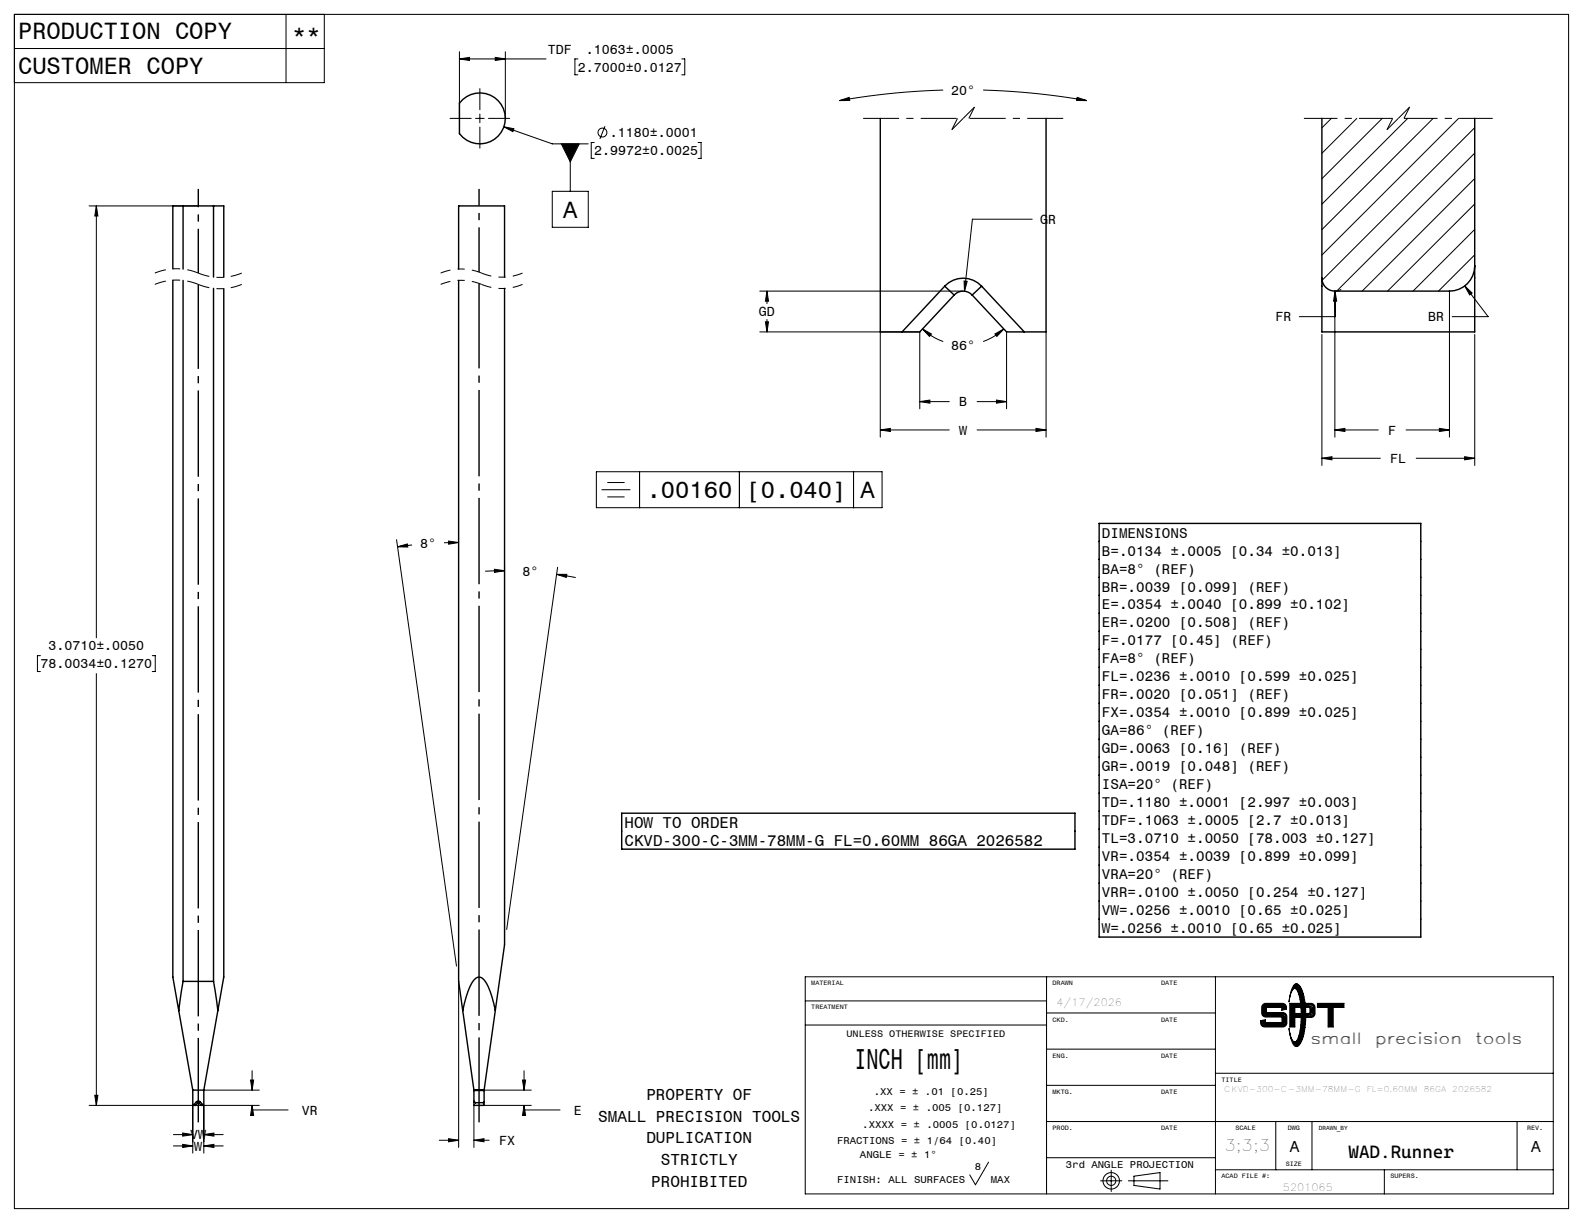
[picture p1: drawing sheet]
<svg xmlns="http://www.w3.org/2000/svg" width="279mm" height="216mm" viewBox="0 0 279 216" stroke-linecap="round" stroke-linejoin="round" font-family="sans-serif">
<g fill="none" stroke="#000" stroke-width=".25">
<path d="M81.7 17.6a4.5 4.5 0 0 1 6.4 .4 4.5 4.5 0 0 1-.6 6.4 4.5 4.5 0 0 1-6.4-.8v-5.4zM32.3 36.4h-1.8v11.1M32.3 36.4v11.1M32.3 36.4h5.4M37.7 36.4h1.8v12.6M37.7 36.4v12.5M155.4 20.9v37.7h3.8M184.6 20.9v37.7h-3.8M233.3 20.9v28.2M260.3 20.9v26M30.5 49.5v123l1 5.9M32.3 49.5v123.7"/>
<path d="M37.7 50.9v122.3M39.5 51v121.5l-1 5.9M80.9 47.5v-11.1h8.2v12.5M80.9 49.5v123.7l.8 5.2M89.1 50.9v115.9l-1.7 11.6M166.7 50.5l1.7 1.6M166.7 50.5a4.5 4.5 0 0 1 6.6 0M166.7 50.5l-7.5 8.1M168.4 52.1l-6.1 6.5h-3.1M168.4 52.1a2.17 2.17 0 0 1 3.2 0M171.6 52.1l6.1 6.5h3.1M173.3 50.5l-1.7 1.6"/>
<path d="M173.3 50.5l7.5 8.1M260.3 46.9a4.5 4.5 0 0 1-4.5 4.5h-20.2a2.29 2.29 0 0 1-2.3-2.3M260.3 46.9v11.7h-27v-9.5M194 92.4h56.8v73h-56.8zM109.7 143.6h80v6.3h-80zM31.5 178.4l2.5 14M32.3 173.2l-.8 5.2M32.3 173.2h5.4M37.7 173.2l.8 5.2M38.5 178.4l-2.5 14M81.7 178.4l1.9 14M87.4 178.4l-.3-1.3a8.3 8.3 0 0 0-2-4.4 1.01 1.01 0 0 0-1.5 .3 13.7 13.7 0 0 0-1.9 5.4"/>
<path d="M87.4 178.4l-1.9 14M34 192.4l.1 2.7M34 192.4h2M34.7 194.5l.2 .2M34.7 194.5a.44 .44 0 0 1 .6 0M34.7 194.5l-.6 .6M34.9 194.7l-.4 .4h-.4M34.9 194.7h.2M35.1 194.7l.4 .4h.4M35.3 194.5l-.2 .2M35.3 194.5l.6 .6M36 192.4l-.1 2.7"/>
<path d="M83.6 192.4v.1M83.6 192.4h1.9M83.6 192.5h1.8M83.6 192.5v2.6h1.8v-2.6M83.6 194.4h.1M83.7 194.4v.1M83.7 194.5v.1M83.7 194.6h.1M83.8 194.6h.1M83.9 194.6l1.4 .1M85.3 194.7h.1M85.4 194.6h.1"/>
<path d="M85.4 194.5h.1M85.5 192.4l-.1 .1"/>
</g>
<g fill="none" stroke="#000" stroke-width=".18">
<path d="M2.5 8.6h54.7M2.5 2.5h274.4v210.9h-274.4zM50.5 2.5v12.1M57.2 2.5v12.1h-54.7M81.1 10.4l1.8-.3v.6zM81.1 10.4h15.3M81.1 9.1v11.8M84.7 15.6v3.8M87.4 10.1l1.8 .3-1.8 .3zM89.2 9.1v11.8M102 10.4h-.5v2.8h.5M120.3 10.4h.6v2.8h-.6"/>
<path d="M148.2 17.8l1.7-.6 .1 .5zM166.5 15.9a125.7 125.7 0 0 0-18.3 1.9M173.5 15.9a125.7 125.7 0 0 1 18.3 1.9M190.1 17.2l1.7 .6-1.8-.1zM15.7 36.4h19.3M17 36.4v76.2M17 36.4l.3 1.7h-.6zM79.4 20.9h3.8M83.9 20.9h1.6M84.7 20.1v1.6M84.7 22.4v3.8M86.2 20.9h3.8"/>
<path d="M88.9 22.4l1.8 .3-.2 .5zM88.9 22.4l8.6 3h6.3M97.5 33.8h6.3v6.3h-6.3zM99.1 25.4h3.1l-1.5 3.2zM100.7 25.4v8.4M104.9 25.2h-.5v2.8h.5M106.8 22.3l-.9 2.2M123.2 25.2h.5v2.8h-.5M182.2 38.7h-10.6l-1.4 12.7M235 20.9l-1.7 1.7M239.5 20.9l-6.2 6.2M244 20.9l-10.7 10.7"/>
<path d="M248.5 20.9l-15.2 15.1M252.9 20.9l-19.6 19.6M257.4 20.9l-24.1 24.1M260.3 22.5l-27 27M260.3 27l-24.4 24.4M260.3 31.5l-19.9 19.9M260.3 36l-15.4 15.4M134.1 58.6h28.2v13.6M134.1 51.4h35.9M135.1 56.8h.5l-.2 1.8zM135.4 51.4l.2 1.8h-.5zM135.4 51.4v2.2"/>
<path d="M135.4 56.4v2.2M155.4 58.6v18.6M162.8 58.1l1.6 .9-.3 .4zM162.8 58.1a10.5 10.5 0 0 0 3.7 2.2M170.2 49.6l.5 .1-.5 1.7zM175.6 59l1.6-.9-1.3 1.3zM177.2 58.1a10.5 10.5 0 0 1-3.7 2.2M177.7 58.6v13.6M184.6 58.6v18.6M233.3 59v23.2M235.6 51.4l.3 1.8h-.5zM235.6 51.4l.1 4.5h-6.4"/>
<path d="M236.7 51.1l-1.1 .3v25.8M255.8 51.4v25.8M258.5 50.5l1.3 1.2-.4 .4zM258.5 50.5l4.2 5.4h-6.4M260.3 59v23.2M260.3 40.5l-10.9 10.9M260.3 45l-6.4 6.4M155.4 75.9l1.7-.3v.6zM155.4 75.9h12.1M162.3 70.9l1.8-.3v.6zM162.3 70.9h5.2M172.5 75.9h12.1"/>
<path d="M172.5 70.9h5.2M175.9 70.6l1.8 .3-1.8 .3zM182.9 75.6l1.7 .3-1.7 .3zM235.6 75.9l1.8-.3v.6zM235.6 75.9h7.7M248.2 75.9h7.6M254.1 75.6l1.7 .3-1.7 .3zM70 95.3l10.6 75.2M70.2 96.5l1.7-.5 .1 .6zM72.7 96.2l-2.5 .3M79.2 95.5l1.8 .3-1.8 .3zM81 95.8h-2.6"/>
<path d="M89 99.5v67.3M105.3 83.3h50.4v6.3h-50.4zM106.2 86.5h5.1M107.2 85.2h3M107.2 87.7h3M112.9 83.3v6.3M130.5 83.3v6.3M150.6 83.3v6.3M233.3 80.9h10.3M233.3 80.9l1.8-.3v.6zM250 80.9h10.3M258.5 80.6l1.8 .3-1.8 .3z"/>
<path d="M7.1 115.7h-.5v2.8h.5M17 118.9v76.2M26.9 115.7h.5v2.8h-.5M87.3 100.5l1.7 .3-1.7 .2zM89 100.8h-3.4M98.2 101.4h1.8v.5zM98.2 101.4l3.4 .6M98.4 100.1l-9 64M81 173.2v29.4M142.1 172.4h132.1v38.4h-132.1zM142.1 176.7h42.6M184.7 172.4v38.4"/>
<path d="M184.7 178.8h29.8M214.5 172.4v38.4M222.9 177.3l.5-.2h2.9a.79 .79 0 0 1 .8 1l-.9 .2v-.5h-2.7v.9h2.9a.72 .72 0 0 1 .7 .8v1.1a.72 .72 0 0 1-.7 .7h-3.2a.72 .72 0 0 1-.7-.7v-.4l.8-.2v.5h3v-1h-2.9a.72 .72 0 0 1-.7-.7v-1.1zM223 177.4l.4-.1h2.9a.61 .61 0 0 1 .6 .7l-.5 .2v-.5h-3v1.2h3a.58 .58 0 0 1 .6 .6v1.1a.58 .58 0 0 1-.6 .5h-3.2a.64 .64 0 0 1-.6-.8l.6-.1v.4h3.2v-1.2h-3a.58 .58 0 0 1-.6-.6v-1.1zM223.1 177.6l.3-.2h2.9l.3 .1 .2 .4-.3 .1v-.5h-3.3v1.5l3.4 .1 .2 .4-.1 1.4-.3 .1h-3.2l-.3-.1-.1-.5h.3v.4h3.5v-1.5l-3.4-.1-.2-.4zM223.1 177.8v1.1M223.4 179.1h3M226.6 177.7l.1 .2M226.7 179.4v1.3M227.6 177.1h1.9v.7h-1v1.1h1.1v.7h-1.1v1.7h-.9zM227.8 177.3h1.5l.1 .4h-1v1.4h1v.4h-1v1.6h-.6zM227.9 177.4h1.3v.1h-.9v1.7h1v.1h-1v1.7h-.4z"/>
<path d="M228.1 177.5v3.4M228.4 173.8a.69 .69 0 0 1 1.1 .5 13.7 13.7 0 0 1 0 9.9 .73 .73 0 0 1-.7 .6 .73 .73 0 0 1-.7-.7l-.3-.9-.3-1.6a3 3 0 0 0 1 2.3h.1a3.3 3.3 0 0 0 .9-2.4 12.8 12.8 0 0 0-.6-6.8 .45 .45 0 0 0-.5-.2 .45 .45 0 0 0-.4 .4l-.5 2 .5-2.2zM228.5 174a.51 .51 0 0 1 .6-.1 .51 .51 0 0 1 .3 .4 13.5 13.5 0 0 1 0 9.8l-.3 .4a.47 .47 0 0 1-.5 .1 .47 .47 0 0 1-.3-.4l-.1-.2a.67 .67 0 0 0 1-.6 14.4 14.4 0 0 0-.1-8.6 .6 .6 0 0 0-.9-.4zM228.6 174.1a1.91 1.91 0 0 1 1.1 1.8 15 15 0 0 1-.3 7.7l-.4 .5-.4 .2M228.8 174l-.3 .2a1.65 1.65 0 0 1 1.1 1.6 14.2 14.2 0 0 1-.4 7.9l-.3 .4-.4 .1 .3 .3M228.8 174h.1M228.8 174l.4 .2a8.5 8.5 0 0 1 1 5 8.5 8.5 0 0 1-1 5l-.4 .3M230.4 177.1h1a.72 .72 0 0 1 .7 .7v1.1a.72 .72 0 0 1-.7 .7h-.8v-.7l.5-.1 .1-.7-.2-.2-.5-.1zM230.6 177.3h.8a.58 .58 0 0 1 .6 .5v1.1a.58 .58 0 0 1-.6 .6h-.7v-.4l.4-.1 .2-.2v-.7l-.1-.4h-.6zM230.8 177.4h.7l.3 .4v1.3l-.3 .2h-.6v-.1l.3-.1 .3-.2v-1a.58 .58 0 0 0-.7-.4zM231.4 177.6l.3 .2v1.2l-.3 .2M232.5 177.1h4.7v.7h-1.9v3.5h-.9v-3.5h-1.9z"/>
<path d="M232.7 177.3h4.4v.4h-1.9v3.4h-.6v-3.4h-1.9zM232.8 177.4h4.1v.1h-1.9v3.5h-.3v-3.5h-1.9zM234.9 177.6v3.3M15.7 195.1h30.1M16.7 193.4h.6l-.3 1.7zM34 195.1v8.5M36 192.4h9.8M36 195.1v8.5M44.2 190.7h.6l-.3 1.7zM44.5 195.1l.3 1.8h-.6zM44.5 195.1v.8h6.3M44.5 189v3.4"/>
<path d="M83.6 195.2v7.4M84.6 195.1h9.2M85.4 192.4h8.4M92.2 190.7h.6l-.3 1.7zM92.5 195.1l.3 1.8h-.6zM92.5 195.1v.8h6.3M92.5 189v3.4M142.1 181h42.6M184.7 191.6h29.8M184.7 198h89.5M184.7 185.2h29.8M214.5 189.5h59.7"/>
<path d="M222.9 180.5v.2M223.2 180.9h3.2M225.2 198v8.5M228.8 184.5h.1M231.6 198v8.5M267.8 198v8.5M30.6 200.3h3.4M30.6 202.3h3.4M32.2 200l1.8 .3-1.8 .3zM32.2 202l1.8 .3-1.8 .3zM36 200.3l1.8-.3v.6zM36 202.3l1.8-.3v.6z"/>
<path d="M36 200.3h3.4M36 202.3h3.4M77.5 201.3h3.5M79.2 201l1.8 .3-1.8 .3zM83.6 201.3l1.8-.3v.6zM83.6 201.3h2.7M174.5 205.2l-2.3 4-1-1.8M184.7 204.4h29.8M194.2 208.5h3.8M196.1 206.6v3.7M199.2 208.5h6.9M200.1 207.6l4.6-.6v2.9l-4.6-.6z"/>
<path d="M214.5 206.5h59.7M244.3 206.5v4.3"/>
<circle cx="106.3" cy="23.4" r=".79"/>
<circle cx="196.1" cy="208.5" r=".81"/>
<circle cx="196.1" cy="208.5" r="1.45"/>
</g>
<path d="M85 50.2a9.4 9.4 0 0 0-7.2 0M85 48.2a9.4 9.4 0 0 0-7.2 0M92.2 50.2a9.4 9.4 0 0 1-7.2 0M92.2 48.2a9.4 9.4 0 0 1-7.2 0" fill="none" stroke="#000" stroke-width=".18" stroke-dasharray="6.3 1.3 1.3 1.3" stroke-dashoffset="4.5" stroke-linecap="butt"/>
<path d="M35 50.2a10 10 0 0 0-7.7 0M35 48.2a10 10 0 0 0-7.7 0M42.7 50.2a10 10 0 0 1-7.7 0M42.7 48.2a10 10 0 0 1-7.7 0" fill="none" stroke="#000" stroke-width=".18" stroke-dasharray="6.3 1.3 1.3 1.3" stroke-dashoffset="4.3" stroke-linecap="butt"/>
<path d="M84.6 198.1v-148.1" fill="none" stroke="#000" stroke-width=".25" stroke-dasharray="15.2 1.3 1.3 1.3" stroke-dashoffset=".2" stroke-linecap="butt"/>
<path d="M84.6 48v-14.6" fill="none" stroke="#000" stroke-width=".25" stroke-dasharray="15.2 1.3 1.3 1.3" stroke-dashoffset="7.3" stroke-linecap="butt"/>
<path d="M35 198.1v-147.9" fill="none" stroke="#000" stroke-width=".25" stroke-dasharray="15.2 1.3 1.3 1.3" stroke-dashoffset=".3" stroke-linecap="butt"/>
<path d="M35 48.2v-14.8" fill="none" stroke="#000" stroke-width=".25" stroke-dasharray="15.2 1.3 1.3 1.3" stroke-dashoffset="7.4" stroke-linecap="butt"/>
<path d="M169 20.9h-16.8M187.8 20.9h-16.8" fill="none" stroke="#000" stroke-width=".18" stroke-dasharray="6.3 1.3 1.3 1.3" stroke-dashoffset="-.1" stroke-linecap="butt"/>
<path d="M172 18.9l-2 2M248.8 18.9l-2 2M168 22.9l1-2M170 20.9l-2 2M171 20.9l1-2M244.8 22.9l1-2M246.8 20.9l-2 2M247.8 20.9l1-2" fill="none" stroke="#000" stroke-width=".18" stroke-dasharray="6.3 1.3 1.3 1.3" stroke-linecap="butt"/>
<path d="M245.8 20.9h-15.7M263.5 20.9h-15.7" fill="none" stroke="#000" stroke-width=".18" stroke-dasharray="6.3 1.3 1.3 1.3" stroke-dashoffset=".4" stroke-linecap="butt"/>
<g fill="#000">
<path d="M99.1 25.4h3.1l-1.5 3.2z"/>
<path d="M88.9 22.4l1.6 .8 .2-.5zM81.1 10.4l1.8-.3v.6zM87.4 10.1l1.8 .3-1.8 .3zM182.9 75.6l1.7 .3-1.7 .3zM155.4 75.9l1.7-.3v.6zM190.1 17.2l1.7 .6-1.8-.1zM148.2 17.8l1.7-.6 .1 .5zM175.9 70.6l1.8 .3-1.8 .3zM162.3 70.9l1.8-.3v.6zM162.8 58.1l1.6 .9-.3 .4zM175.6 59l1.6-.9-1.3 1.3zM170.2 49.6v1.8l.5-1.7zM135.4 51.4l.2 1.8h-.5zM135.1 56.8h.5l-.2 1.8zM258.5 80.6l1.8 .3-1.8 .3zM233.3 80.9l1.8-.3v.6zM258.5 50.5l.9 1.6 .4-.4zM235.6 51.4l-.2 1.8h.5zM254.1 75.6l1.7 .3-1.7 .3zM235.6 75.9l1.8-.3v.6zM92.5 195.1l.3 1.8h-.6zM92.2 190.7h.6l-.3 1.7zM79.2 95.5l1.8 .3-1.8 .3zM70.2 96.5l1.7-.5 .1 .6zM79.2 201l1.8 .3-1.8 .3zM83.6 201.3l1.8-.3v.6zM98.2 101.4h1.8v.5zM87.3 100.5l1.7 .3-1.7 .2zM16.7 193.4h.6l-.3 1.7zM17 36.4l.3 1.7h-.6zM36 200.3l1.8-.3v.6zM32.2 200l1.8 .3-1.8 .3zM44.5 195.1l.3 1.8h-.6zM44.2 190.7h.6l-.3 1.7zM32.2 202l1.8 .3-1.8 .3zM36 202.3l1.8-.3v.6z"/>
</g>
<text font-size="5.1" x="150.8" y="188.8">INCH [mm]</text>
<g font-size="4.2">
<text x="3.2" y="6.8">PRODUCTION COPY</text>
<text x="51.6" y="7.7">**</text>
<text x="3.2" y="13">CUSTOMER COPY</text>
<text x="99.4" y="38.5">A</text>
<text x="114.1" y="88">.00160</text>
<text x="131.8" y="88">[0.040]</text>
<text x="151.9" y="88">A</text>
</g>
<text font-size="3.2" x="238" y="204.5">WAD.Runner</text>
<g font-size="2.8">
<text x="110.2" y="146.2">HOW TO ORDER</text>
<text x="110.2" y="149.3">CKVD-300-C-3MM-78MM-G FL=0.60MM 86GA 2026582</text>
<text x="231.4" y="184.3">small</text>
<text x="242.8" y="184.3">precision</text>
<text x="260.5" y="184.3">tools</text>
<text x="114.1" y="194.2">PROPERTY OF</text>
<text x="105.6" y="198">SMALL PRECISION TOOLS</text>
<text x="114.1" y="201.8">DUPLICATION</text>
<text x="216.1" y="203.3">3;3;3</text>
<text x="227.7" y="203.3">A</text>
<text x="270.3" y="203.3">A</text>
<text x="114.9" y="209.5">PROHIBITED</text>
<text x="116.6" y="205.7">STRICTLY</text>
</g>
<g font-size="2.5">
<text x="194.5" y="94.9">DIMENSIONS</text>
<text x="194.5" y="98.1">B=.0134 ±.0005 [0.34 ±0.013]</text>
<text x="194.5" y="101.2">BA=8° (REF)</text>
<text x="194.5" y="104.4">BR=.0039 [0.099] (REF)</text>
<text x="194.5" y="107.6">E=.0354 ±.0040 [0.899 ±0.102]</text>
<text x="194.5" y="110.8">ER=.0200 [0.508] (REF)</text>
<text x="194.5" y="113.9">F=.0177 [0.45] (REF)</text>
<text x="194.5" y="117.1">FA=8° (REF)</text>
<text x="194.5" y="120.3">FL=.0236 ±.0010 [0.599 ±0.025]</text>
<text x="194.5" y="123.5">FR=.0020 [0.051] (REF)</text>
<text x="194.5" y="126.6">FX=.0354 ±.0010 [0.899 ±0.025]</text>
<text x="194.5" y="129.8">GA=86° (REF)</text>
<text x="194.5" y="133">GD=.0063 [0.16] (REF)</text>
<text x="194.5" y="136.2">GR=.0019 [0.048] (REF)</text>
<text x="194.5" y="139.3">ISA=20° (REF)</text>
<text x="194.5" y="142.5">TD=.1180 ±.0001 [2.997 ±0.003]</text>
<text x="194.5" y="145.7">TDF=.1063 ±.0005 [2.7 ±0.013]</text>
<text x="194.5" y="148.9">TL=3.0710 ±.0050 [78.003 ±0.127]</text>
<text x="194.5" y="152">VR=.0354 ±.0039 [0.899 ±0.099]</text>
<text x="194.5" y="155.2">VRA=20° (REF)</text>
<text x="194.5" y="158.4">VRR=.0100 ±.0050 [0.254 ±0.127]</text>
<text x="194.5" y="161.6">VW=.0256 ±.0010 [0.65 ±0.025]</text>
<text x="194.5" y="164.7">W=.0256 ±.0010 [0.65 ±0.025]</text>
</g>
<g font-size="2.3">
<text x="96.7" y="9.5">TDF</text>
<text x="103.4" y="9.5">.1063±.0005</text>
<text x="102" y="12.6">2.7000±0.0127</text>
<text x="167.9" y="16.7">20°</text>
<text x="104.9" y="27.4">2.9972±0.0025</text>
<text x="107.6" y="24.2">.1180±.0001</text>
<text x="183.6" y="39.5">GR</text>
<text x="134" y="55.8">GD</text>
<text x="225.1" y="56.7">FR</text>
<text x="252.1" y="56.7">BR</text>
<text x="167.9" y="61.7">86°</text>
<text x="169.3" y="71.7">B</text>
<text x="169.3" y="76.7">W</text>
<text x="245" y="76.7">F</text>
<text x="245.4" y="81.7">FL</text>
<text x="74.1" y="96.8">8°</text>
<text x="92.2" y="101.8">8°</text>
<text x="7.1" y="118">78.0034±0.1270</text>
<text x="8.5" y="114.8">3.0710±.0050</text>
<text x="53.3" y="196.8">VR</text>
<text x="101.3" y="196.8">E</text>
<text x="33.6" y="201.1">VW</text>
<text x="34.3" y="203.1">W</text>
<text x="88.1" y="202.1">FX</text>
</g>
<g font-size="1.8">
<text x="186.5" y="177.6">4/17/2026</text>
<text x="153.2" y="196.2">.XXX = ± .005 [0.127]</text>
<text x="154.2" y="193.3">.XX = ± .01 [0.25]</text>
<text x="147.7" y="201.9">FRACTIONS = ± 1/64 [0.40]</text>
<text x="152.2" y="199">.XXXX = ± .0005 [0.0127]</text>
<text x="147.8" y="208.8">FINISH: ALL SURFACES</text>
<text x="151.8" y="204.5">ANGLE = ± 1°</text>
<text x="172.1" y="206.5">8</text>
<text x="174.9" y="208.8">MAX</text>
<text x="188.1" y="206.2">3rd ANGLE PROJECTION</text>
<text x="226.4" y="210.2">5201065</text>
</g>
<text font-size="1.7" x="149.4" y="183">UNLESS OTHERWISE SPECIFIED</text>
<g font-size="1.4">
<text x="216.1" y="192.8">CKVD-300-C-3MM-78MM-G</text>
<text x="241.2" y="192.8">FL=0.60MM</text>
<text x="251.3" y="192.8">86GA</text>
<text x="256.3" y="192.8">2026582</text>
</g>
<g font-size="1.1">
<text x="143.2" y="173.9">MATERIAL</text>
<text x="185.8" y="173.9">DRAWN</text>
<text x="204.9" y="173.9">DATE</text>
<text x="143.2" y="178.2">TREATMENT</text>
<text x="185.8" y="180.3">CKD.</text>
<text x="204.9" y="180.3">DATE</text>
<text x="185.8" y="186.7">ENG.</text>
<text x="204.9" y="186.7">DATE</text>
<text x="215.6" y="191">TITLE</text>
<text x="185.8" y="193.1">MKTG.</text>
<text x="204.9" y="193.1">DATE</text>
<text x="185.8" y="199.5">PROD.</text>
<text x="204.9" y="199.5">DATE</text>
<text x="218.1" y="199.5">SCALE</text>
<text x="227.3" y="199.5">DWG</text>
<text x="232.8" y="199.5">DRAWN_BY</text>
<text x="269.5" y="199.5">REV.</text>
<text x="215.6" y="208">ACAD FILE #:</text>
<text x="226.9" y="205.9">SIZE</text>
<text x="245.4" y="208">SUPERS.</text>
</g>
</svg>
